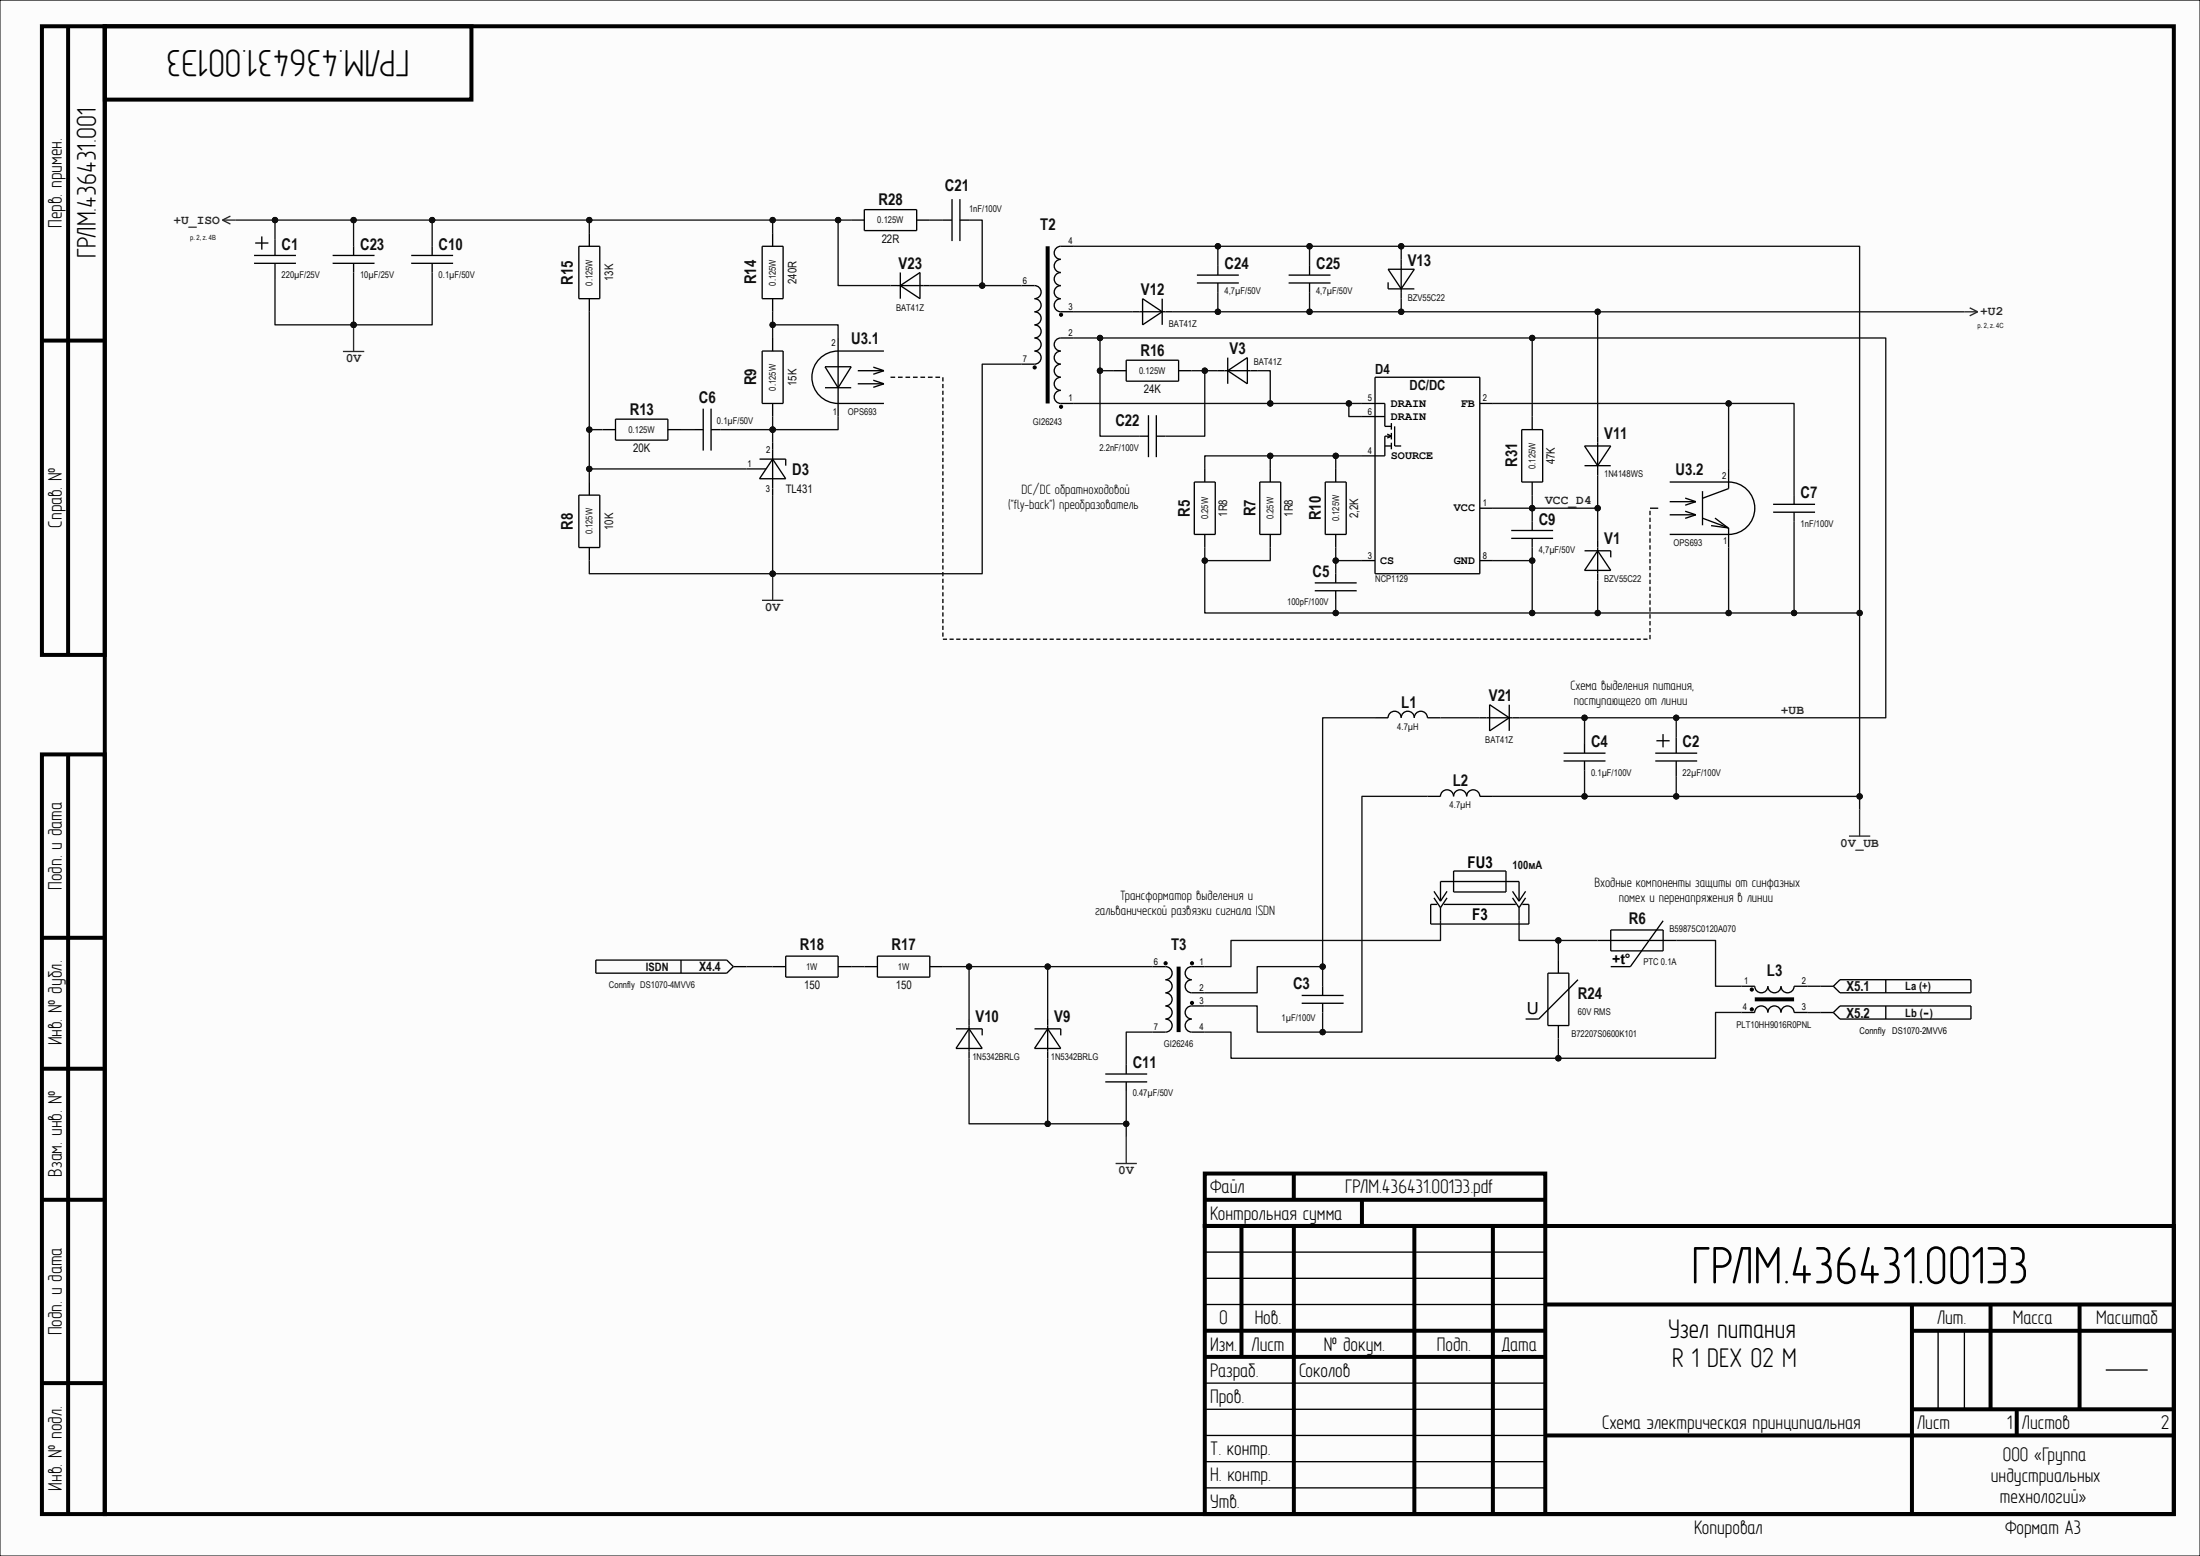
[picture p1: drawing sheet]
<svg xmlns="http://www.w3.org/2000/svg" width="420mm" height="297mm" viewBox="0 0 420 297" stroke-linecap="round" stroke-linejoin="round" font-family="sans-serif">
<path d="M0 0h420v297h-420z" fill-rule="evenodd" fill="#fcfcfc"/>
<path d="M0 0h420v297h-420z" fill="none" stroke="#000" stroke-width=".19"/>
<path d="M0 0h420v297h-420z" fill-rule="evenodd" fill="#fcfcfc"/>
<g fill="none" stroke="#000" stroke-width=".19">
<path d="M0 0h420v297h-420z"/>
<circle cx="197.5" cy="70.1" r=".3"/>
<circle cx="202.6" cy="60.1" r=".3"/>
<circle cx="202.6" cy="77.6" r=".3"/>
<circle cx="222.5" cy="183.9" r=".3"/>
<circle cx="227.6" cy="191.4" r=".3"/>
<circle cx="227.6" cy="183.9" r=".3"/>
<circle cx="334.4" cy="192.7" r=".3"/>
<circle cx="334.4" cy="188.9" r=".3"/>
</g>
<g fill="none" stroke="#000" stroke-width=".76" stroke-linecap="butt">
<path d="M8 5h12v120h-12zM13 5v120M20 5h70v14h-70zM20 5h395v284h-395zM200 47v30M8 65h12M8 144h12v145h-12zM13 144v145M8 179h12M225 184.5v12.5M335 190.8h7.5M8 204h12"/>
<path d="M8 229h12M230 234h185v55h-185zM230 224h65v10h-65zM230 229h65M237 234v25M247 224v5M247 234v55M260 229v5M270 234v55M285 234v55M295 234v55M230 254h65"/>
<path d="M230 259h65M295 249h120M365 249v40M365 254h50M380 249v20M397 249v20M8 264h12M295 274h120M365 269h50M385 269v5"/>
</g>
<g fill="none" stroke="#000" stroke-width=".25">
<path d="M181.7 38v8M183.3 38v8M78.5 48.8h8M78.5 50.3h8M82.5 47v1.8M82.5 50.3v1.7M110.5 47h4v10h-4zM112.5 44.5v2.5M112.5 57v2.5M145.5 47h4v10h-4zM147.5 44.5v2.5M147.5 57v2.5"/>
<path d="M162.5 42h2.5M165 40h10v4h-10zM170 54.5h7.5M171.9 52v5M171.9 54.5l3.7-2.5v5zM175 42h2.5M180 42h1.7M183.3 42h1.7M195 54.5h2.5a1.25 1.25 0 0 1 1.3 1.3 1.25 1.25 0 0 1-1.3 1.2 1.25 1.25 0 0 1 1.3 1.3 1.25 1.25 0 0 1-1.3 1.2 1.25 1.25 0 0 1 1.3 1.3 1.25 1.25 0 0 1-1.3 1.2 1.25 1.25 0 0 1 1.3 1.3 1.25 1.25 0 0 1-1.3 1.2 1.25 1.25 0 0 1 1.3 1.3 1.25 1.25 0 0 1-1.3 1.2 1.25 1.25 0 0 1 1.3 1.3 1.25 1.25 0 0 1-1.3 1.2h-2.5M205 47h-2.5a1.25 1.25 0 0 0-1.2 1.3 1.25 1.25 0 0 0 1.2 1.2 1.25 1.25 0 0 0-1.2 1.3 1.25 1.25 0 0 0 1.2 1.2 1.25 1.25 0 0 0-1.2 1.3 1.25 1.25 0 0 0 1.2 1.2 1.25 1.25 0 0 0-1.2 1.3 1.25 1.25 0 0 0 1.2 1.2 1.25 1.25 0 0 0-1.2 1.3 1.25 1.25 0 0 0 1.2 1.2h2.5M216.2 59.5h7.6M218.1 57l3.8 2.5-3.8 2.5z"/>
<path d="M221.9 57v5M228.5 52.5h8M228.5 54h8M232.5 50.8v1.7M232.5 54v1.8M246 52.5h8M246 54h8M250 50.8v1.7M250 54v1.8M265 53.9v1.2h5M265 51.4h5l-2.5 3.7zM267.5 49.5v7.5"/>
<path d="M134.2 78v8M135.7 78v8M145.5 67h4v10h-4zM147.5 64.5v2.5M147.5 77v2.5M205 64.5h-2.5a1.25 1.25 0 0 0-1.2 1.3 1.25 1.25 0 0 0 1.2 1.2 1.25 1.25 0 0 0-1.2 1.3 1.25 1.25 0 0 0 1.2 1.2 1.25 1.25 0 0 0-1.2 1.3 1.25 1.25 0 0 0 1.2 1.2 1.25 1.25 0 0 0-1.2 1.3 1.25 1.25 0 0 0 1.2 1.2 1.25 1.25 0 0 0-1.2 1.3 1.25 1.25 0 0 0 1.2 1.2h2.5M212.5 70.8h2.5M215 68.8h10v4h-10zM219.2 79.3v8M220.7 79.3v8M225 70.8h2.5M232.5 70.8h7.5"/>
<path d="M234.4 68.3v5M234.4 70.8l3.7-2.5v5zM260 77h4.4v4.4h1.2M260 79.5h4.4M262.5 72h20v37.5h-20zM282.5 77h2.5M292.5 79.5v2.5M110.5 94.5h4v10h-4zM112.5 92v2.5M115 82h2.5M117.5 80h10v4h-10zM127.5 82h2.5"/>
<path d="M132.5 82h1.7M135.7 82h1.8M142.5 89.5h3.8M145 87.6h5v1.3M147.5 87.6l2.5 3.8h-5zM147.5 84.5v10M217.5 83.3h1.7M220.7 83.3h1.8M228 92h4v10h-4zM230 89.5v2.5M240.5 92h4v10h-4zM242.5 89.5v2.5"/>
<path d="M253 92h4v10h-4zM255 89.5v2.5M264.4 85.1h1.2M264.8 82.9l.8 .4M265.6 80.8v1.2M265.6 82.6v1.3M265.6 84.5v1.3M265.6 83.3h-1.2v3.7h-4.4M265.6 83.3l-.8 .3M266.2 81.4v3.7h1.3M282.5 97h2.5M290.5 82h4v10h-4z"/>
<path d="M292.5 92v2.5M292.5 99.5v1.8M318.7 92h11.3a5 5 0 0 1 5 5 5 5 0 0 1-5 5h-11.3M318.7 98.3h5M318.7 95.8h5M321.7 97.6l2 .7M321.7 95.1l2 .7M323.7 98.3l-2 .6M323.7 95.8l-2 .6M325 98.9l5 1.9v3.7M325 93.8v6.5M327.4 98.9l2.5 1.9-3.2-.5"/>
<path d="M330 89.5v3.8l-5 1.8M338.5 96.3h8M338.5 97.8h8M342.5 94.5v1.8M342.5 97.8v1.7M112.5 104.5v2.5M230 102v2.5M242.5 102v2.5M251 111.3h8M251 112.8h8M255 102v2.5M255 109.5v1.8"/>
<path d="M255 112.8v1.7M260 107h2.5M282.5 107h2.5M288.5 101.3h8M288.5 102.8h8M292.5 102.8v1.7M302.5 105.1h5v1.3M305 105.1l2.5 3.8h-5zM305 103.3v7.5M262.5 137h2.5a1.25 1.25 0 0 1 1.2-1.2 1.25 1.25 0 0 1 1.3 1.2 1.25 1.25 0 0 1 1.2-1.2 1.25 1.25 0 0 1 1.3 1.2 1.25 1.25 0 0 1 1.2-1.2 1.25 1.25 0 0 1 1.3 1.2h2.5M282.5 137h7.5M284.4 134.5l3.7 2.5-3.7 2.5z"/>
<path d="M288.1 134.5v5M272.5 152h2.5a1.25 1.25 0 0 1 1.2-1.2 1.25 1.25 0 0 1 1.3 1.2 1.25 1.25 0 0 1 1.2-1.2 1.25 1.25 0 0 1 1.3 1.2 1.25 1.25 0 0 1 1.2-1.2 1.25 1.25 0 0 1 1.3 1.2h2.5M298.5 145.3h8M298.5 143.8h8M302.5 142v1.8M302.5 145.3v1.7M316 145.3h8M316 143.8h8M316.2 141.4h2.5M317.5 140.1v2.6M320 140.8v3M320 145.3v3"/>
<path d="M305 179.5h15M307.5 177.5h10v4h-10zM317.5 175.8l-6.3 8.7h-3.7M113.7 183.3h25l1.3 1.2-1.3 1.3h-25zM130 183.3v2.5M140 184.5h2.5M147.5 184.5h2.5M150 182.5h10v4h-10zM160 184.5h2.5M165 184.5h2.5M167.5 182.5h10v4h-10zM177.5 184.5h2.5"/>
<path d="M182.5 196.4h5v1.2M185 196.4l2.5 3.7h-5zM185 194.5v7.5M197.5 196.4h5v1.2M200 196.4l2.5 3.7h-5zM200 194.5v7.5M220 184.5h2.5a1.25 1.25 0 0 1 1.3 1.3 1.25 1.25 0 0 1-1.3 1.2 1.25 1.25 0 0 1 1.3 1.3 1.25 1.25 0 0 1-1.3 1.2 1.26 1.26 0 0 1 1.2 .9 1.26 1.26 0 0 1-.5 1.4l-.7 .2a1.25 1.25 0 0 1 1.3 1.3 1.25 1.25 0 0 1-1.3 1.2 1.25 1.25 0 0 1 1.3 1.3 1.25 1.25 0 0 1-1.3 1.2h-2.5M230 184.5h-2.5a1.25 1.25 0 0 0-1.2 1.3 1.25 1.25 0 0 0 1.2 1.2 1.25 1.25 0 0 0-1.2 1.3 1.25 1.25 0 0 0 1.2 1.2h2.5M230 192h-2.5a1.25 1.25 0 0 0-1.2 1.3 1.25 1.25 0 0 0 1.2 1.2 1.25 1.25 0 0 0-1.2 1.3 1.25 1.25 0 0 0 1.2 1.2h2.5M248.5 191.5h8M248.5 190h8M252.5 188.3v1.7"/>
<path d="M252.5 191.5v1.8M295.5 185.8h4v10h-4zM297.5 183.3v2.5M297.5 195.8v2.5M301.2 187l-7.4 7.5h-2.6M332.5 188.3h2.5a1.25 1.25 0 0 0 1.2 1.2 1.25 1.25 0 0 0 1.3-1.2 1.25 1.25 0 0 0 1.2 1.2 1.25 1.25 0 0 0 1.3-1.2 1.25 1.25 0 0 0 1.2 1.2 1.25 1.25 0 0 0 1.3-1.2h2.5M332.5 193.3h2.5a1.25 1.25 0 0 1 1.2-1.3 1.25 1.25 0 0 1 1.3 1.3 1.25 1.25 0 0 1 1.2-1.3 1.25 1.25 0 0 1 1.3 1.3 1.25 1.25 0 0 1 1.2-1.3 1.25 1.25 0 0 1 1.3 1.3h2.5M347.5 188.3h2.5M347.5 193.3h2.5M350 188.3l1.3-1.3h25v2.5h-25zM350 193.3l1.3-1.3h25v2.5h-25zM360 187v2.5"/>
<path d="M360 192v2.5M211 205h8M211 206.5h8M215 203.3v1.7M215 206.5v1.8M230 239h65M230 249h65M230 244h65M370 254v15M375 254v15M230 279h65M230 274h65"/>
<path d="M230 269h65M230 264h65M402 261.5h8M230 284h65"/>
</g>
<g fill="#000">
<circle cx="197.5" cy="70.1" r=".3"/>
<circle cx="202.6" cy="60.1" r=".3"/>
<circle cx="202.6" cy="77.6" r=".3"/>
<circle cx="222.5" cy="183.9" r=".3"/>
<circle cx="227.6" cy="191.4" r=".3"/>
<circle cx="227.6" cy="183.9" r=".3"/>
<circle cx="334.4" cy="192.7" r=".3"/>
<circle cx="334.4" cy="188.9" r=".3"/>
</g>
<path d="M375 59.5h2.5M376 58.8l1.5 .7M377.5 59.5l-1.5 .8M145.5 114.6h4M147.5 109.5v5.1M353 159.6h4M355 154.5v5.1M215 217v5.1M213 222.1h4" fill="none" stroke="#262626" stroke-width=".25"/>
<circle cx="147.5" cy="109.5" r=".51" fill="#0e0e0e"/>
<circle cx="147.5" cy="109.5" r=".51" fill="none" stroke="#0e0e0e" stroke-width=".19"/>
<g fill="none" stroke="#000" stroke-width=".25">
<path d="M48.5 48.8h8M48.5 50.3h8M48.7 46.4h2.5M50 45.1v2.5M52.5 45.8v3M52.5 50.3v3M63.5 48.8h8M63.5 50.3h8M67.5 47v1.8M67.5 50.3v1.7M157.5 70h5l-2.5 4zM157.5 74h5"/>
<path d="M160 64.5v15M163.8 73.3h4.9M163.8 70.8h4.9M166.7 72.6l2 .7M166.7 70.1l2 .7M168.7 67h-8.7a5 5 0 0 0-5 5 5 5 0 0 0 5 5h8.7M168.7 73.3l-2 .6M168.7 70.8l-2 .6"/>
</g>
<path d="M65.5 67.1h4M67.5 62v5.1" fill="none" stroke="#262626" stroke-width=".25"/>
<circle cx="67.5" cy="62" r=".51" fill="#0e0e0e"/>
<circle cx="67.5" cy="62" r=".51" fill="none" stroke="#0e0e0e" stroke-width=".19"/>
<path d="M42.5 42l1.5 .8M42.5 42h2.5M44 41.2l-1.5 .8" fill="none" stroke="#262626" stroke-width=".25"/>
<g fill="none" stroke="#000" stroke-width=".25">
<path d="M170 72h.9M171.4 72h.9M172.9 72h.8M174.3 72h.9M175.7 72h.9M177.1 72h.9M178.6 72h.9M180 72v.8M180 73.3v.8M180 74.6v.8M180 75.9v.8M180 77.1v.8"/>
<path d="M180 78.4v.8M180 79.7v.8M180 81v.8M180 82.3v.8M180 83.6v.7M180 84.8v.8M180 86.1v.8M180 87.4v.8M180 88.7v.8M180 90v.8M180 91.2v.8M180 92.5v.8"/>
<path d="M180 93.8v.8M180 95.1v.8M180 96.4v.8M180 97.7v.8M180 98.9v.8M302.5 88.9h5M302.5 85.1h5l-2.5 3.8zM305 83.3v7.5M315 97.5v.8M315 98.8v.8M315 97h1.6M180 100.2v.8"/>
<path d="M180 101.5v.8M180 102.8v.8M180 104.1v.8M180 105.3v.9M180 106.6v.8M180 107.9v.8M180 109.2v.8M180 110.5v.8M180 111.8v.8M180 113v.8M180 114.3v.8M180 115.6v.8"/>
<path d="M180 116.9v.8M180 118.2v.8M180 119.4v.8M315 100.1v.9M315 101.5v.8M315 102.8v.8M315 104.1v.8M315 105.4v.8M315 106.7v.8M315 108v.8M315 109.3v.9M315 110.7v.8"/>
<path d="M315 112v.8M315 113.3v.8M315 114.6v.8M315 115.9v.8M315 117.2v.9M315 118.6v.8M315 119.9v.8M180 120.7v.8M180 122h.8M181.3 122h.8M182.6 122h.7M183.8 122h.8"/>
<path d="M185.1 122h.8M186.4 122h.8M187.6 122h.8M188.9 122h.8M190.2 122h.8M191.5 122h.8M192.7 122h.8M194 122h.8M195.3 122h.8M196.6 122h.7M197.8 122h.8M199.1 122h.8"/>
<path d="M200.4 122h.8M201.7 122h.7M202.9 122h.8M204.2 122h.8M205.5 122h.8M206.7 122h.8M208 122h.8M209.3 122h.8M210.6 122h.8M211.8 122h.8M213.1 122h.8M214.4 122h.8"/>
<path d="M215.7 122h.8M216.9 122h.8M218.2 122h.8M219.5 122h.8M220.8 122h.8M222 122h.8M223.3 122h.8M224.6 122h.8M225.8 122h.8M227.1 122h.8M228.4 122h.8M229.7 122h.8"/>
<path d="M230.9 122h.8M232.2 122h.8M233.5 122h.8M234.8 122h.8M236 122h.8M237.3 122h.8M238.6 122h.8M239.9 122h.8M241.1 122h.8M242.4 122h.8M243.7 122h.8M245 122h.7"/>
<path d="M246.2 122h.8M247.5 122h.8M248.8 122h.8M250 122h.8M251.3 122h.8M252.6 122h.8M253.9 122h.8M255.1 122h.8M256.4 122h.8M257.7 122h.8M259 122h.8M260.2 122h.8"/>
<path d="M261.5 122h.8M262.8 122h.8M264.1 122h.7M265.3 122h.8M266.6 122h.8M267.9 122h.8M269.1 122h.8M270.4 122h.8M271.7 122h.8M273 122h.8M274.2 122h.8M275.5 122h.8"/>
<path d="M276.8 122h.8M278.1 122h.8M279.3 122h.8M280.6 122h.8M281.9 122h.8M283.2 122h.8M284.4 122h.8M285.7 122h.8M287 122h.8M288.2 122h.9M289.5 122h.8M290.8 122h.8"/>
<path d="M292.1 122h.8M293.3 122h.8M294.6 122h.8M295.9 122h.8M297.2 122h.8M298.4 122h.8M299.7 122h.8M301 122h.8M302.3 122h.8M303.5 122h.8M304.8 122h.8M306.1 122h.8"/>
<path d="M307.4 122h.8M308.6 122h.8M309.9 122h.8M311.2 122h.8M312.5 122h.7M313.7 122h.8M315 121.2v.8M273.7 170.1l1.3 1.9M273.7 171.4l1.3 1.9M274.4 172.6h-1.3v3.8h18.8v-3.8h-1.3M275 172v-3.7h15v3.7M275 173.3v2.5"/>
<path d="M275.6 172.6h13.8M276.2 171.4l-1.2 1.9M276.2 170.1l-1.2 1.9M277.5 166.3h10v4h-10zM288.7 170.1l1.3 1.9M288.7 171.4l1.3 1.9M290 173.3v2.5M291.2 171.4l-1.2 1.9M291.2 170.1l-1.2 1.9"/>
</g>
<path d="M275 137h7.5M320 137v3.8M320 179.5h7.5v8.8h5M162.5 184.5h2.5M220 197h-5v6.3M345 188.3h2.5M345 193.3h2.5" fill="none" stroke="#0e0e0e" stroke-width=".25"/>
<circle cx="320" cy="137" r=".51" fill="#0e0e0e"/>
<circle cx="320" cy="137" r=".51" fill="none" stroke="#0e0e0e" stroke-width=".19"/>
<path d="M302.5 147v5" fill="none" stroke="#0e0e0e" stroke-width=".25"/>
<circle cx="302.5" cy="152" r=".51" fill="#0e0e0e"/>
<circle cx="302.5" cy="152" r=".51" fill="none" stroke="#0e0e0e" stroke-width=".19"/>
<path d="M302.5 137v5" fill="none" stroke="#0e0e0e" stroke-width=".25"/>
<circle cx="302.5" cy="137" r=".51" fill="#0e0e0e"/>
<circle cx="302.5" cy="137" r=".51" fill="none" stroke="#0e0e0e" stroke-width=".19"/>
<path d="M180 184.5h40" fill="none" stroke="#0e0e0e" stroke-width=".25"/>
<circle cx="185" cy="184.5" r=".51" fill="#0e0e0e"/>
<circle cx="185" cy="184.5" r=".51" fill="none" stroke="#0e0e0e" stroke-width=".19"/>
<circle cx="200" cy="184.5" r=".51" fill="#0e0e0e"/>
<circle cx="200" cy="184.5" r=".51" fill="none" stroke="#0e0e0e" stroke-width=".19"/>
<path d="M200 184.5v10" fill="none" stroke="#0e0e0e" stroke-width=".25"/>
<circle cx="200" cy="184.5" r=".51" fill="#0e0e0e"/>
<circle cx="200" cy="184.5" r=".51" fill="none" stroke="#0e0e0e" stroke-width=".19"/>
<path d="M185 184.5v10" fill="none" stroke="#0e0e0e" stroke-width=".25"/>
<circle cx="185" cy="184.5" r=".51" fill="#0e0e0e"/>
<circle cx="185" cy="184.5" r=".51" fill="none" stroke="#0e0e0e" stroke-width=".19"/>
<path d="M185 202v12.5h15v-12.5" fill="none" stroke="#0e0e0e" stroke-width=".25"/>
<circle cx="200" cy="214.5" r=".51" fill="#0e0e0e"/>
<circle cx="200" cy="214.5" r=".51" fill="none" stroke="#0e0e0e" stroke-width=".19"/>
<path d="M200 214.5h15" fill="none" stroke="#0e0e0e" stroke-width=".25"/>
<circle cx="200" cy="214.5" r=".51" fill="#0e0e0e"/>
<circle cx="200" cy="214.5" r=".51" fill="none" stroke="#0e0e0e" stroke-width=".19"/>
<circle cx="215" cy="214.5" r=".51" fill="#0e0e0e"/>
<circle cx="215" cy="214.5" r=".51" fill="none" stroke="#0e0e0e" stroke-width=".19"/>
<path d="M215 208.3v8.7" fill="none" stroke="#0e0e0e" stroke-width=".25"/>
<circle cx="215" cy="214.5" r=".51" fill="#0e0e0e"/>
<circle cx="215" cy="214.5" r=".51" fill="none" stroke="#0e0e0e" stroke-width=".19"/>
<path d="M142.5 184.5h5M252.5 188.3v-3.8h-12.5v5h-10" fill="none" stroke="#0e0e0e" stroke-width=".25"/>
<circle cx="252.5" cy="184.5" r=".51" fill="#0e0e0e"/>
<circle cx="252.5" cy="184.5" r=".51" fill="none" stroke="#0e0e0e" stroke-width=".19"/>
<path d="M242.5 87v2.5" fill="none" stroke="#0e0e0e" stroke-width=".25"/>
<circle cx="242.5" cy="87" r=".51" fill="#0e0e0e"/>
<circle cx="242.5" cy="87" r=".51" fill="none" stroke="#0e0e0e" stroke-width=".19"/>
<path d="M230 104.5v2.5h12.5v-2.5" fill="none" stroke="#0e0e0e" stroke-width=".25"/>
<circle cx="230" cy="107" r=".51" fill="#0e0e0e"/>
<circle cx="230" cy="107" r=".51" fill="none" stroke="#0e0e0e" stroke-width=".19"/>
<path d="M255 87v2.5" fill="none" stroke="#0e0e0e" stroke-width=".25"/>
<circle cx="255" cy="87" r=".51" fill="#0e0e0e"/>
<circle cx="255" cy="87" r=".51" fill="none" stroke="#0e0e0e" stroke-width=".19"/>
<path d="M255 107v2.5" fill="none" stroke="#0e0e0e" stroke-width=".25"/>
<circle cx="255" cy="107" r=".51" fill="#0e0e0e"/>
<circle cx="255" cy="107" r=".51" fill="none" stroke="#0e0e0e" stroke-width=".19"/>
<path d="M255 114.5v2.5" fill="none" stroke="#0e0e0e" stroke-width=".25"/>
<circle cx="255" cy="117" r=".51" fill="#0e0e0e"/>
<circle cx="255" cy="117" r=".51" fill="none" stroke="#0e0e0e" stroke-width=".19"/>
<path d="M262.5 137h-10v47.5" fill="none" stroke="#0e0e0e" stroke-width=".25"/>
<circle cx="252.5" cy="184.5" r=".51" fill="#0e0e0e"/>
<circle cx="252.5" cy="184.5" r=".51" fill="none" stroke="#0e0e0e" stroke-width=".19"/>
<path d="M260 77h-2.5v2.5h2.5" fill="none" stroke="#0e0e0e" stroke-width=".25"/>
<circle cx="257.5" cy="77" r=".51" fill="#0e0e0e"/>
<circle cx="257.5" cy="77" r=".51" fill="none" stroke="#0e0e0e" stroke-width=".19"/>
<path d="M205 64.5h87.5" fill="none" stroke="#0e0e0e" stroke-width=".25"/>
<circle cx="210" cy="64.5" r=".51" fill="#0e0e0e"/>
<circle cx="210" cy="64.5" r=".51" fill="none" stroke="#0e0e0e" stroke-width=".19"/>
<circle cx="292.5" cy="64.5" r=".51" fill="#0e0e0e"/>
<circle cx="292.5" cy="64.5" r=".51" fill="none" stroke="#0e0e0e" stroke-width=".19"/>
<path d="M240 70.8h2.5v6.2" fill="none" stroke="#0e0e0e" stroke-width=".25"/>
<circle cx="242.5" cy="77" r=".51" fill="#0e0e0e"/>
<circle cx="242.5" cy="77" r=".51" fill="none" stroke="#0e0e0e" stroke-width=".19"/>
<path d="M260 87h-30v2.5" fill="none" stroke="#0e0e0e" stroke-width=".25"/>
<circle cx="255" cy="87" r=".51" fill="#0e0e0e"/>
<circle cx="255" cy="87" r=".51" fill="none" stroke="#0e0e0e" stroke-width=".19"/>
<circle cx="242.5" cy="87" r=".51" fill="#0e0e0e"/>
<circle cx="242.5" cy="87" r=".51" fill="none" stroke="#0e0e0e" stroke-width=".19"/>
<path d="M255 104.5v2.5h5" fill="none" stroke="#0e0e0e" stroke-width=".25"/>
<circle cx="255" cy="107" r=".51" fill="#0e0e0e"/>
<circle cx="255" cy="107" r=".51" fill="none" stroke="#0e0e0e" stroke-width=".19"/>
<path d="M210 64.5v18.8h7.5" fill="none" stroke="#0e0e0e" stroke-width=".25"/>
<circle cx="210" cy="70.8" r=".51" fill="#0e0e0e"/>
<circle cx="210" cy="70.8" r=".51" fill="none" stroke="#0e0e0e" stroke-width=".19"/>
<circle cx="210" cy="64.5" r=".51" fill="#0e0e0e"/>
<circle cx="210" cy="64.5" r=".51" fill="none" stroke="#0e0e0e" stroke-width=".19"/>
<path d="M210 70.8h2.5" fill="none" stroke="#0e0e0e" stroke-width=".25"/>
<circle cx="210" cy="70.8" r=".51" fill="#0e0e0e"/>
<circle cx="210" cy="70.8" r=".51" fill="none" stroke="#0e0e0e" stroke-width=".19"/>
<path d="M230 70.8v12.5h-7.5" fill="none" stroke="#0e0e0e" stroke-width=".25"/>
<circle cx="230" cy="70.8" r=".51" fill="#0e0e0e"/>
<circle cx="230" cy="70.8" r=".51" fill="none" stroke="#0e0e0e" stroke-width=".19"/>
<path d="M227.5 70.8h5" fill="none" stroke="#0e0e0e" stroke-width=".25"/>
<circle cx="230" cy="70.8" r=".51" fill="#0e0e0e"/>
<circle cx="230" cy="70.8" r=".51" fill="none" stroke="#0e0e0e" stroke-width=".19"/>
<path d="M205 77h52.5" fill="none" stroke="#0e0e0e" stroke-width=".25"/>
<circle cx="257.5" cy="77" r=".51" fill="#0e0e0e"/>
<circle cx="257.5" cy="77" r=".51" fill="none" stroke="#0e0e0e" stroke-width=".19"/>
<circle cx="242.5" cy="77" r=".51" fill="#0e0e0e"/>
<circle cx="242.5" cy="77" r=".51" fill="none" stroke="#0e0e0e" stroke-width=".19"/>
<path d="M205 59.5h11.2M223.8 59.5h81.2v23.8" fill="none" stroke="#0e0e0e" stroke-width=".25"/>
<circle cx="232.5" cy="59.5" r=".51" fill="#0e0e0e"/>
<circle cx="232.5" cy="59.5" r=".51" fill="none" stroke="#0e0e0e" stroke-width=".19"/>
<circle cx="250" cy="59.5" r=".51" fill="#0e0e0e"/>
<circle cx="250" cy="59.5" r=".51" fill="none" stroke="#0e0e0e" stroke-width=".19"/>
<circle cx="267.5" cy="59.5" r=".51" fill="#0e0e0e"/>
<circle cx="267.5" cy="59.5" r=".51" fill="none" stroke="#0e0e0e" stroke-width=".19"/>
<circle cx="305" cy="59.5" r=".51" fill="#0e0e0e"/>
<circle cx="305" cy="59.5" r=".51" fill="none" stroke="#0e0e0e" stroke-width=".19"/>
<path d="M320 148.3v3.7h-35" fill="none" stroke="#0e0e0e" stroke-width=".25"/>
<circle cx="302.5" cy="152" r=".51" fill="#0e0e0e"/>
<circle cx="302.5" cy="152" r=".51" fill="none" stroke="#0e0e0e" stroke-width=".19"/>
<circle cx="320" cy="152" r=".51" fill="#0e0e0e"/>
<circle cx="320" cy="152" r=".51" fill="none" stroke="#0e0e0e" stroke-width=".19"/>
<path d="M305 110.8v6.2" fill="none" stroke="#0e0e0e" stroke-width=".25"/>
<circle cx="305" cy="117" r=".51" fill="#0e0e0e"/>
<circle cx="305" cy="117" r=".51" fill="none" stroke="#0e0e0e" stroke-width=".19"/>
<path d="M305 97v6.3" fill="none" stroke="#0e0e0e" stroke-width=".25"/>
<circle cx="305" cy="97" r=".51" fill="#0e0e0e"/>
<circle cx="305" cy="97" r=".51" fill="none" stroke="#0e0e0e" stroke-width=".19"/>
<path d="M292.5 94.5v2.5" fill="none" stroke="#0e0e0e" stroke-width=".25"/>
<circle cx="292.5" cy="97" r=".51" fill="#0e0e0e"/>
<circle cx="292.5" cy="97" r=".51" fill="none" stroke="#0e0e0e" stroke-width=".19"/>
<path d="M292.5 97v2.5" fill="none" stroke="#0e0e0e" stroke-width=".25"/>
<circle cx="292.5" cy="97" r=".51" fill="#0e0e0e"/>
<circle cx="292.5" cy="97" r=".51" fill="none" stroke="#0e0e0e" stroke-width=".19"/>
<path d="M292.5 104.5v2.5h-7.5" fill="none" stroke="#0e0e0e" stroke-width=".25"/>
<circle cx="292.5" cy="107" r=".51" fill="#0e0e0e"/>
<circle cx="292.5" cy="107" r=".51" fill="none" stroke="#0e0e0e" stroke-width=".19"/>
<path d="M292.5 107v10" fill="none" stroke="#0e0e0e" stroke-width=".25"/>
<circle cx="292.5" cy="107" r=".51" fill="#0e0e0e"/>
<circle cx="292.5" cy="107" r=".51" fill="none" stroke="#0e0e0e" stroke-width=".19"/>
<circle cx="292.5" cy="117" r=".51" fill="#0e0e0e"/>
<circle cx="292.5" cy="117" r=".51" fill="none" stroke="#0e0e0e" stroke-width=".19"/>
<path d="M232.5 55.8v3.7" fill="none" stroke="#0e0e0e" stroke-width=".25"/>
<circle cx="232.5" cy="59.5" r=".51" fill="#0e0e0e"/>
<circle cx="232.5" cy="59.5" r=".51" fill="none" stroke="#0e0e0e" stroke-width=".19"/>
<path d="M232.5 47v3.8" fill="none" stroke="#0e0e0e" stroke-width=".25"/>
<circle cx="232.5" cy="47" r=".51" fill="#0e0e0e"/>
<circle cx="232.5" cy="47" r=".51" fill="none" stroke="#0e0e0e" stroke-width=".19"/>
<path d="M250 47v3.8" fill="none" stroke="#0e0e0e" stroke-width=".25"/>
<circle cx="250" cy="47" r=".51" fill="#0e0e0e"/>
<circle cx="250" cy="47" r=".51" fill="none" stroke="#0e0e0e" stroke-width=".19"/>
<path d="M250 55.8v3.7" fill="none" stroke="#0e0e0e" stroke-width=".25"/>
<circle cx="250" cy="59.5" r=".51" fill="#0e0e0e"/>
<circle cx="250" cy="59.5" r=".51" fill="none" stroke="#0e0e0e" stroke-width=".19"/>
<path d="M267.5 57v2.5" fill="none" stroke="#0e0e0e" stroke-width=".25"/>
<circle cx="267.5" cy="59.5" r=".51" fill="#0e0e0e"/>
<circle cx="267.5" cy="59.5" r=".51" fill="none" stroke="#0e0e0e" stroke-width=".19"/>
<path d="M292.5 79.5v-15h67.5v72.5h-70" fill="none" stroke="#0e0e0e" stroke-width=".25"/>
<circle cx="302.5" cy="137" r=".51" fill="#0e0e0e"/>
<circle cx="302.5" cy="137" r=".51" fill="none" stroke="#0e0e0e" stroke-width=".19"/>
<circle cx="320" cy="137" r=".51" fill="#0e0e0e"/>
<circle cx="320" cy="137" r=".51" fill="none" stroke="#0e0e0e" stroke-width=".19"/>
<circle cx="292.5" cy="64.5" r=".51" fill="#0e0e0e"/>
<circle cx="292.5" cy="64.5" r=".51" fill="none" stroke="#0e0e0e" stroke-width=".19"/>
<path d="M205 47h62.5v2.5" fill="none" stroke="#0e0e0e" stroke-width=".25"/>
<circle cx="232.5" cy="47" r=".51" fill="#0e0e0e"/>
<circle cx="232.5" cy="47" r=".51" fill="none" stroke="#0e0e0e" stroke-width=".19"/>
<circle cx="250" cy="47" r=".51" fill="#0e0e0e"/>
<circle cx="250" cy="47" r=".51" fill="none" stroke="#0e0e0e" stroke-width=".19"/>
<circle cx="267.5" cy="47" r=".51" fill="#0e0e0e"/>
<circle cx="267.5" cy="47" r=".51" fill="none" stroke="#0e0e0e" stroke-width=".19"/>
<path d="M305 59.5h70" fill="none" stroke="#0e0e0e" stroke-width=".25"/>
<circle cx="305" cy="59.5" r=".51" fill="#0e0e0e"/>
<circle cx="305" cy="59.5" r=".51" fill="none" stroke="#0e0e0e" stroke-width=".19"/>
<path d="M267.5 47h87.5v107.5" fill="none" stroke="#0e0e0e" stroke-width=".25"/>
<circle cx="267.5" cy="47" r=".51" fill="#0e0e0e"/>
<circle cx="267.5" cy="47" r=".51" fill="none" stroke="#0e0e0e" stroke-width=".19"/>
<circle cx="355" cy="117" r=".51" fill="#0e0e0e"/>
<circle cx="355" cy="117" r=".51" fill="none" stroke="#0e0e0e" stroke-width=".19"/>
<circle cx="355" cy="152" r=".51" fill="#0e0e0e"/>
<circle cx="355" cy="152" r=".51" fill="none" stroke="#0e0e0e" stroke-width=".19"/>
<path d="M320 152h35" fill="none" stroke="#0e0e0e" stroke-width=".25"/>
<circle cx="320" cy="152" r=".51" fill="#0e0e0e"/>
<circle cx="320" cy="152" r=".51" fill="none" stroke="#0e0e0e" stroke-width=".19"/>
<circle cx="355" cy="152" r=".51" fill="#0e0e0e"/>
<circle cx="355" cy="152" r=".51" fill="none" stroke="#0e0e0e" stroke-width=".19"/>
<path d="M177.5 54.5h17.5" fill="none" stroke="#0e0e0e" stroke-width=".25"/>
<circle cx="187.5" cy="54.5" r=".51" fill="#0e0e0e"/>
<circle cx="187.5" cy="54.5" r=".51" fill="none" stroke="#0e0e0e" stroke-width=".19"/>
<path d="M185 42h2.5v12.5" fill="none" stroke="#0e0e0e" stroke-width=".25"/>
<circle cx="187.5" cy="54.5" r=".51" fill="#0e0e0e"/>
<circle cx="187.5" cy="54.5" r=".51" fill="none" stroke="#0e0e0e" stroke-width=".19"/>
<path d="M177.5 42h2.5M147.5 94.5v15h-35v-2.5" fill="none" stroke="#0e0e0e" stroke-width=".25"/>
<circle cx="147.5" cy="109.5" r=".51" fill="#0e0e0e"/>
<circle cx="147.5" cy="109.5" r=".51" fill="none" stroke="#0e0e0e" stroke-width=".19"/>
<path d="M147.5 59.5v5" fill="none" stroke="#0e0e0e" stroke-width=".25"/>
<circle cx="147.5" cy="62" r=".51" fill="#0e0e0e"/>
<circle cx="147.5" cy="62" r=".51" fill="none" stroke="#0e0e0e" stroke-width=".19"/>
<path d="M112.5 44.5v-2.5h35v2.5" fill="none" stroke="#0e0e0e" stroke-width=".25"/>
<circle cx="147.5" cy="42" r=".51" fill="#0e0e0e"/>
<circle cx="147.5" cy="42" r=".51" fill="none" stroke="#0e0e0e" stroke-width=".19"/>
<circle cx="112.5" cy="42" r=".51" fill="#0e0e0e"/>
<circle cx="112.5" cy="42" r=".51" fill="none" stroke="#0e0e0e" stroke-width=".19"/>
<path d="M147.5 62h12.5v2.5" fill="none" stroke="#0e0e0e" stroke-width=".25"/>
<circle cx="147.5" cy="62" r=".51" fill="#0e0e0e"/>
<circle cx="147.5" cy="62" r=".51" fill="none" stroke="#0e0e0e" stroke-width=".19"/>
<path d="M160 79.5v2.5h-12.5" fill="none" stroke="#0e0e0e" stroke-width=".25"/>
<circle cx="147.5" cy="82" r=".51" fill="#0e0e0e"/>
<circle cx="147.5" cy="82" r=".51" fill="none" stroke="#0e0e0e" stroke-width=".19"/>
<path d="M137.5 82h10" fill="none" stroke="#0e0e0e" stroke-width=".25"/>
<circle cx="147.5" cy="82" r=".51" fill="#0e0e0e"/>
<circle cx="147.5" cy="82" r=".51" fill="none" stroke="#0e0e0e" stroke-width=".19"/>
<path d="M112.5 82h2.5M130 82h2.5" fill="none" stroke="#0e0e0e" stroke-width=".25"/>
<circle cx="112.5" cy="82" r=".51" fill="#0e0e0e"/>
<circle cx="112.5" cy="82" r=".51" fill="none" stroke="#0e0e0e" stroke-width=".19"/>
<path d="M142.5 89.5h-30v2.5" fill="none" stroke="#0e0e0e" stroke-width=".25"/>
<circle cx="112.5" cy="89.5" r=".51" fill="#0e0e0e"/>
<circle cx="112.5" cy="89.5" r=".51" fill="none" stroke="#0e0e0e" stroke-width=".19"/>
<path d="M112.5 59.5v30" fill="none" stroke="#0e0e0e" stroke-width=".25"/>
<circle cx="112.5" cy="89.5" r=".51" fill="#0e0e0e"/>
<circle cx="112.5" cy="89.5" r=".51" fill="none" stroke="#0e0e0e" stroke-width=".19"/>
<circle cx="112.5" cy="82" r=".51" fill="#0e0e0e"/>
<circle cx="112.5" cy="82" r=".51" fill="none" stroke="#0e0e0e" stroke-width=".19"/>
<path d="M162.5 42h-2.5v12.5h10" fill="none" stroke="#0e0e0e" stroke-width=".25"/>
<circle cx="160" cy="42" r=".51" fill="#0e0e0e"/>
<circle cx="160" cy="42" r=".51" fill="none" stroke="#0e0e0e" stroke-width=".19"/>
<path d="M147.5 42h12.5" fill="none" stroke="#0e0e0e" stroke-width=".25"/>
<circle cx="160" cy="42" r=".51" fill="#0e0e0e"/>
<circle cx="160" cy="42" r=".51" fill="none" stroke="#0e0e0e" stroke-width=".19"/>
<circle cx="147.5" cy="42" r=".51" fill="#0e0e0e"/>
<circle cx="147.5" cy="42" r=".51" fill="none" stroke="#0e0e0e" stroke-width=".19"/>
<path d="M195 69.5h-7.5v40h-40" fill="none" stroke="#0e0e0e" stroke-width=".25"/>
<circle cx="147.5" cy="109.5" r=".51" fill="#0e0e0e"/>
<circle cx="147.5" cy="109.5" r=".51" fill="none" stroke="#0e0e0e" stroke-width=".19"/>
<path d="M112.5 42h-60v3.8" fill="none" stroke="#0e0e0e" stroke-width=".25"/>
<circle cx="112.5" cy="42" r=".51" fill="#0e0e0e"/>
<circle cx="112.5" cy="42" r=".51" fill="none" stroke="#0e0e0e" stroke-width=".19"/>
<circle cx="82.5" cy="42" r=".51" fill="#0e0e0e"/>
<circle cx="82.5" cy="42" r=".51" fill="none" stroke="#0e0e0e" stroke-width=".19"/>
<circle cx="67.5" cy="42" r=".51" fill="#0e0e0e"/>
<circle cx="67.5" cy="42" r=".51" fill="none" stroke="#0e0e0e" stroke-width=".19"/>
<circle cx="52.5" cy="42" r=".51" fill="#0e0e0e"/>
<circle cx="52.5" cy="42" r=".51" fill="none" stroke="#0e0e0e" stroke-width=".19"/>
<path d="M82.5 52v10h-30v-8.7" fill="none" stroke="#0e0e0e" stroke-width=".25"/>
<circle cx="67.5" cy="62" r=".51" fill="#0e0e0e"/>
<circle cx="67.5" cy="62" r=".51" fill="none" stroke="#0e0e0e" stroke-width=".19"/>
<path d="M82.5 42v5" fill="none" stroke="#0e0e0e" stroke-width=".25"/>
<circle cx="82.5" cy="42" r=".51" fill="#0e0e0e"/>
<circle cx="82.5" cy="42" r=".51" fill="none" stroke="#0e0e0e" stroke-width=".19"/>
<path d="M67.5 42v5" fill="none" stroke="#0e0e0e" stroke-width=".25"/>
<circle cx="67.5" cy="42" r=".51" fill="#0e0e0e"/>
<circle cx="67.5" cy="42" r=".51" fill="none" stroke="#0e0e0e" stroke-width=".19"/>
<path d="M67.5 52v10" fill="none" stroke="#0e0e0e" stroke-width=".25"/>
<circle cx="67.5" cy="62" r=".51" fill="#0e0e0e"/>
<circle cx="67.5" cy="62" r=".51" fill="none" stroke="#0e0e0e" stroke-width=".19"/>
<path d="M45 42h7.5" fill="none" stroke="#0e0e0e" stroke-width=".25"/>
<circle cx="52.5" cy="42" r=".51" fill="#0e0e0e"/>
<circle cx="52.5" cy="42" r=".51" fill="none" stroke="#0e0e0e" stroke-width=".19"/>
<path d="M342.5 99.5v17.5" fill="none" stroke="#0e0e0e" stroke-width=".25"/>
<circle cx="342.5" cy="117" r=".51" fill="#0e0e0e"/>
<circle cx="342.5" cy="117" r=".51" fill="none" stroke="#0e0e0e" stroke-width=".19"/>
<path d="M230 107v10h125" fill="none" stroke="#0e0e0e" stroke-width=".25"/>
<circle cx="230" cy="107" r=".51" fill="#0e0e0e"/>
<circle cx="230" cy="107" r=".51" fill="none" stroke="#0e0e0e" stroke-width=".19"/>
<circle cx="255" cy="117" r=".51" fill="#0e0e0e"/>
<circle cx="255" cy="117" r=".51" fill="none" stroke="#0e0e0e" stroke-width=".19"/>
<circle cx="292.5" cy="117" r=".51" fill="#0e0e0e"/>
<circle cx="292.5" cy="117" r=".51" fill="none" stroke="#0e0e0e" stroke-width=".19"/>
<circle cx="305" cy="117" r=".51" fill="#0e0e0e"/>
<circle cx="305" cy="117" r=".51" fill="none" stroke="#0e0e0e" stroke-width=".19"/>
<circle cx="330" cy="117" r=".51" fill="#0e0e0e"/>
<circle cx="330" cy="117" r=".51" fill="none" stroke="#0e0e0e" stroke-width=".19"/>
<circle cx="342.5" cy="117" r=".51" fill="#0e0e0e"/>
<circle cx="342.5" cy="117" r=".51" fill="none" stroke="#0e0e0e" stroke-width=".19"/>
<circle cx="355" cy="117" r=".51" fill="#0e0e0e"/>
<circle cx="355" cy="117" r=".51" fill="none" stroke="#0e0e0e" stroke-width=".19"/>
<path d="M285 77h57.5v17.5" fill="none" stroke="#0e0e0e" stroke-width=".25"/>
<circle cx="330" cy="77" r=".51" fill="#0e0e0e"/>
<circle cx="330" cy="77" r=".51" fill="none" stroke="#0e0e0e" stroke-width=".19"/>
<path d="M330 104.5v12.5" fill="none" stroke="#0e0e0e" stroke-width=".25"/>
<circle cx="330" cy="117" r=".51" fill="#0e0e0e"/>
<circle cx="330" cy="117" r=".51" fill="none" stroke="#0e0e0e" stroke-width=".19"/>
<path d="M330 77v12.5" fill="none" stroke="#0e0e0e" stroke-width=".25"/>
<circle cx="330" cy="77" r=".51" fill="#0e0e0e"/>
<circle cx="330" cy="77" r=".51" fill="none" stroke="#0e0e0e" stroke-width=".19"/>
<path d="M305 90.8v6.2h-20" fill="none" stroke="#0e0e0e" stroke-width=".25"/>
<circle cx="292.5" cy="97" r=".51" fill="#0e0e0e"/>
<circle cx="292.5" cy="97" r=".51" fill="none" stroke="#0e0e0e" stroke-width=".19"/>
<circle cx="305" cy="97" r=".51" fill="#0e0e0e"/>
<circle cx="305" cy="97" r=".51" fill="none" stroke="#0e0e0e" stroke-width=".19"/>
<path d="M147.5 79.5v5" fill="none" stroke="#0e0e0e" stroke-width=".25"/>
<circle cx="147.5" cy="82" r=".51" fill="#0e0e0e"/>
<circle cx="147.5" cy="82" r=".51" fill="none" stroke="#0e0e0e" stroke-width=".19"/>
<path d="M272.5 152h-12.5v45h-20v-5h-10" fill="none" stroke="#0e0e0e" stroke-width=".25"/>
<circle cx="252.5" cy="197" r=".51" fill="#0e0e0e"/>
<circle cx="252.5" cy="197" r=".51" fill="none" stroke="#0e0e0e" stroke-width=".19"/>
<path d="M252.5 193.3v3.7" fill="none" stroke="#0e0e0e" stroke-width=".25"/>
<circle cx="252.5" cy="197" r=".51" fill="#0e0e0e"/>
<circle cx="252.5" cy="197" r=".51" fill="none" stroke="#0e0e0e" stroke-width=".19"/>
<path d="M297.5 198.3v3.7" fill="none" stroke="#0e0e0e" stroke-width=".25"/>
<circle cx="297.5" cy="202" r=".51" fill="#0e0e0e"/>
<circle cx="297.5" cy="202" r=".51" fill="none" stroke="#0e0e0e" stroke-width=".19"/>
<path d="M297.5 179.5v3.8" fill="none" stroke="#0e0e0e" stroke-width=".25"/>
<circle cx="297.5" cy="179.5" r=".51" fill="#0e0e0e"/>
<circle cx="297.5" cy="179.5" r=".51" fill="none" stroke="#0e0e0e" stroke-width=".19"/>
<path d="M332.5 193.3h-5v8.7h-92.5v-5h-5" fill="none" stroke="#0e0e0e" stroke-width=".25"/>
<circle cx="297.5" cy="202" r=".51" fill="#0e0e0e"/>
<circle cx="297.5" cy="202" r=".51" fill="none" stroke="#0e0e0e" stroke-width=".19"/>
<path d="M275 175.8v3.7h-40v5h-5M290 175.8v3.7h15" fill="none" stroke="#0e0e0e" stroke-width=".25"/>
<circle cx="297.5" cy="179.5" r=".51" fill="#0e0e0e"/>
<circle cx="297.5" cy="179.5" r=".51" fill="none" stroke="#0e0e0e" stroke-width=".19"/>
<text font-size="10.9" x="322.9" y="245">ГРЛМ.436431.001Э3</text>
<text font-size="7.9" x="78.1" y="9.5" transform="rotate(-180 78.1 9.5)">ГРЛМ.436431.001Э3</text>
<g font-size="5.6">
<text x="18.3" y="49.3" transform="rotate(-90 18.3 49.3)">ГРЛМ.436431.001</text>
<text x="318.4" y="255.5">Узел питания</text>
<text x="319.2" y="261">R 1 DEX 02 M</text>
</g>
<g font-size="4.1">
<text x="11.8" y="43.5" transform="rotate(-90 11.8 43.5)">Перв. примен.</text>
<text x="11.8" y="100.7" transform="rotate(-90 11.8 100.7)">Справ. №</text>
<text x="11.8" y="169.9" transform="rotate(-90 11.8 169.9)">Подп. и дата</text>
<text x="11.8" y="199.5" transform="rotate(-90 11.8 199.5)">Инв. № дубл.</text>
<text x="11.8" y="224.6" transform="rotate(-90 11.8 224.6)">Взам. инв. №</text>
<text x="231" y="227.8">Файл</text>
<text x="256.8" y="227.8">ГРЛМ.436431.001Э3.pdf</text>
<text x="231" y="232.8">Контрольная сумма</text>
<text x="11.8" y="254.9" transform="rotate(-90 11.8 254.9)">Подп. и дата</text>
<text x="231" y="257.8">Изм. Лист</text>
<text x="232.7" y="252.8">0</text>
<text x="239.5" y="252.8">Нов.</text>
<text x="252.7" y="257.8">№ докум.</text>
<text x="274.3" y="257.8">Подп.</text>
<text x="286.7" y="257.8">Дата</text>
<text x="369.8" y="252.8">Лит.</text>
<text x="384.2" y="252.8">Масса</text>
<text x="400.2" y="252.8">Масштаб</text>
<text x="231" y="262.8">Разраб.</text>
<text x="248" y="262.8">Соколов</text>
<text x="231" y="267.8">Пров.</text>
<text x="305.9" y="272.8">Схема электрическая принципиальная</text>
<text x="366" y="272.8">Лист</text>
<text x="383.2" y="272.8">1</text>
<text x="386" y="272.8">Листов</text>
<text x="412.5" y="272.8">2</text>
<text x="231" y="277.8">Т. контр.</text>
<text x="382.4" y="278.8">ООО «Группа</text>
<text x="11.8" y="284.6" transform="rotate(-90 11.8 284.6)">Инв. № подл.</text>
<text x="231" y="282.8">Н. контр.</text>
<text x="231" y="287.8">Утв.</text>
<text x="380.1" y="282.9">индустриальных</text>
<text x="381.8" y="287">технологий»</text>
<text x="323.4" y="292.8">Копировал</text>
<text x="382.8" y="292.8">Формат А3</text>
</g>
<text font-size="3.2" x="291.5" y="193.6">U</text>
<g font-size="3.1" fill="#0e0e0e">
<text x="167.7" y="39.2">R28</text>
<text x="180.4" y="36.4">C21</text>
<text x="53.8" y="47.6">C1</text>
<text x="68.7" y="47.6">C23</text>
<text x="83.7" y="47.6">C10</text>
<text x="198.6" y="43.9">T2</text>
<text x="171.5" y="51.4">V23</text>
<text x="233.8" y="51.4">C24</text>
<text x="251.2" y="51.4">C25</text>
<text x="268.7" y="50.7">V13</text>
<text x="109.3" y="54.3" transform="rotate(-90 109.3 54.3)">R15</text>
<text x="144.4" y="54.3" transform="rotate(-90 144.4 54.3)">R14</text>
<text x="217.8" y="56.3">V12</text>
<text x="162.5" y="65.7">U3.1</text>
<text x="217.7" y="67.9">R16</text>
<text x="234.7" y="67.6">V3</text>
<text x="133.4" y="77">C6</text>
<text x="144.4" y="73.6" transform="rotate(-90 144.4 73.6)">R9</text>
<text x="120.2" y="79.2">R13</text>
<text x="212.9" y="81.4">C22</text>
<text x="306.2" y="83.9">V11</text>
<text x="289.6" y="89.1" transform="rotate(-90 289.6 89.1)">R31</text>
<text x="151.3" y="90.6">D3</text>
<text x="319.9" y="90.7">U3.2</text>
<text x="343.7" y="95.1">C7</text>
<text x="109.3" y="101.1" transform="rotate(-90 109.3 101.1)">R8</text>
<text x="227.2" y="98.6" transform="rotate(-90 227.2 98.6)">R5</text>
<text x="239.7" y="98.6" transform="rotate(-90 239.7 98.6)">R7</text>
<text x="252.2" y="99.3" transform="rotate(-90 252.2 99.3)">R10</text>
<text x="293.8" y="100.1">C9</text>
<text x="306.2" y="103.8">V1</text>
<text x="250.6" y="110.1">C5</text>
<text x="267.5" y="135.1">L1</text>
<text x="284.2" y="133.9">V21</text>
<text x="303.7" y="142.6">C4</text>
<text x="321.2" y="142.6">C2</text>
<text x="277.3" y="150.1">L2</text>
<text x="310.9" y="176.4">R6</text>
<text x="152.7" y="181.4">R18</text>
<text x="170.2" y="181.4">R17</text>
<text x="223.6" y="181.4">T3</text>
<text x="246.8" y="188.8">C3</text>
<text x="301.2" y="190.6">R24</text>
<text x="337.3" y="186.4">L3</text>
<text x="186.2" y="195.1">V10</text>
<text x="201.3" y="195.1">V9</text>
<text x="216.2" y="203.8">C11</text>
</g>
<g font-size="3.1">
<text x="280.2" y="165.7">FU3</text>
<text x="281.1" y="175.6">F3</text>
</g>
<g font-size="2.8">
<text x="195" y="94.3">DC/DC обратноходовой</text>
<text x="192.5" y="97.1">(&quot;fly-back&quot;) преобразователь</text>
<text x="299.8" y="131.8">Схема выделения питания,</text>
<text x="300.4" y="134.6">поступающего от линии</text>
<text x="213.9" y="171.8">Трансформатор выделения и</text>
<text x="304.4" y="169.3">Входные компоненты защиты от синфазных</text>
<text x="309" y="172.1">помех и перенапряжения в линии</text>
<text x="209" y="174.6">гальванической развязки сигнала ISDN</text>
</g>
<g font-size="2.7" fill="#0e0e0e">
<text x="262.5" y="71.5">D4</text>
<text x="269.1" y="74.5">DC/DC</text>
<text x="352.5" y="189.2">X5.1</text>
<text x="352.5" y="194.2">X5.2</text>
</g>
<text font-size="2.7" x="307.8" y="183.9">+t°</text>
<g font-size="2.5" fill="#262626">
<text x="33.1" y="42.7">+U_ISO</text>
<text x="378" y="60.2">+U2</text>
<text x="66" y="69.1">0V</text>
<text x="295" y="96.3">VCC_D4</text>
<text x="146" y="116.6">0V</text>
<text x="340" y="136.3">+UB</text>
<text x="351.3" y="161.6">0V_UB</text>
<text x="213.5" y="224.2">0V</text>
</g>
<text font-size="2.5" fill="#0e0e0e" x="133.5" y="185.4">X4.4</text>
<g font-size="2.2" fill="#0e0e0e">
<text x="168.3" y="46.3">22R</text>
<text x="117.1" y="53.6" transform="rotate(-90 117.1 53.6)">13K</text>
<text x="152.1" y="54.2" transform="rotate(-90 152.1 54.2)">240R</text>
<text x="152.1" y="73.7" transform="rotate(-90 152.1 73.7)">15K</text>
<text x="218.4" y="75.1">24K</text>
<text x="120.9" y="86.3">20K</text>
<text x="296.8" y="88.6" transform="rotate(-90 296.8 88.6)">47K</text>
<text x="150" y="94.1">TL431</text>
<text x="117.1" y="101.1" transform="rotate(-90 117.1 101.1)">10K</text>
<text x="234.3" y="98.6" transform="rotate(-90 234.3 98.6)">1R8</text>
<text x="246.8" y="98.6" transform="rotate(-90 246.8 98.6)">1R8</text>
<text x="259.3" y="98.9" transform="rotate(-90 259.3 98.9)">2,2K</text>
<text x="288.8" y="165.9">100мА</text>
<text x="123.3" y="185.3">ISDN</text>
<text x="153.5" y="188.8">150</text>
<text x="171" y="188.8">150</text>
<text x="363.7" y="189.1">La (+)</text>
<text x="363.7" y="194.1">Lb (‒)</text>
</g>
<g font-size="2.2">
<text x="265.5" y="77.6">DRAIN</text>
<text x="278.8" y="77.6">FB</text>
<text x="265.5" y="80.1">DRAIN</text>
<text x="265.5" y="87.6">SOURCE</text>
<text x="277.5" y="97.6">VCC</text>
<text x="263.5" y="107.6">CS</text>
<text x="277.5" y="107.6">GND</text>
</g>
<g font-size="1.8" fill="#0e0e0e">
<text x="185" y="40.4">1nF/100V</text>
<text x="167.5" y="42.6">0.125W</text>
<text x="53.8" y="53">220µF/25V</text>
<text x="68.7" y="53">10µF/25V</text>
<text x="83.7" y="53">0.1µF/50V</text>
<text x="113.1" y="54.5" transform="rotate(-90 113.1 54.5)">0.125W</text>
<text x="148.1" y="54.5" transform="rotate(-90 148.1 54.5)">0.125W</text>
<text x="171.1" y="59.3">BAT41Z</text>
<text x="233.8" y="56.2">4,7µF/50V</text>
<text x="251.2" y="56.2">4,7µF/50V</text>
<text x="268.7" y="57.4">BZV55C22</text>
<text x="223.1" y="62.4">BAT41Z</text>
<text x="217.5" y="71.4">0.125W</text>
<text x="239.4" y="69.8">BAT41Z</text>
<text x="148.1" y="74.5" transform="rotate(-90 148.1 74.5)">0.125W</text>
<text x="120" y="82.6">0.125W</text>
<text x="136.9" y="81">0.1µF/50V</text>
<text x="161.9" y="79.3">OPS693</text>
<text x="197.2" y="81.2">GI26243</text>
<text x="209.9" y="86.1">2.2nF/100V</text>
<text x="293.1" y="89.5" transform="rotate(-90 293.1 89.5)">0.125W</text>
<text x="306.2" y="91.1">1N4148WS</text>
<text x="230.6" y="99.1" transform="rotate(-90 230.6 99.1)">0.25W</text>
<text x="243.1" y="99.1" transform="rotate(-90 243.1 99.1)">0.25W</text>
<text x="255.7" y="99.5" transform="rotate(-90 255.7 99.5)">0.125W</text>
<text x="343.7" y="100.5">1nF/100V</text>
<text x="113.1" y="102" transform="rotate(-90 113.1 102)">0.125W</text>
<text x="293.8" y="105.5">4,7µF/50V</text>
<text x="319.5" y="104.3">OPS693</text>
<text x="262.5" y="111.2">NCP1129</text>
<text x="306.2" y="111.2">BZV55C22</text>
<text x="245.7" y="115.5">100pF/100V</text>
<text x="266.7" y="139.3">4.7µH</text>
<text x="283.5" y="141.8">BAT41Z</text>
<text x="303.7" y="148">0.1µF/100V</text>
<text x="321.2" y="148">22µF/100V</text>
<text x="276.7" y="154.3">4.7µH</text>
<text x="318.7" y="177.9">B59875C0120A070</text>
<text x="153.9" y="185.2">1W</text>
<text x="171.4" y="185.2">1W</text>
<text x="313.7" y="184.2">PTC 0.1A</text>
<text x="116.2" y="188.7">Connfly DS1070-4MVV6</text>
<text x="244.6" y="194.9">1µF/100V</text>
<text x="300" y="197.9">B72207S0600K101</text>
<text x="301.2" y="193.7">60V RMS</text>
<text x="331.5" y="196.2">PLT10HH9016R0PNL</text>
<text x="185.6" y="202.4">1N5342BRLG</text>
<text x="200.6" y="202.4">1N5342BRLG</text>
<text x="222.2" y="199.9">GI26246</text>
<text x="216.2" y="209.3">0.47µF/50V</text>
</g>
<g font-size="1.8">
<text x="204" y="46.7">4</text>
<text x="195.2" y="54.1">6</text>
<text x="204" y="59.1">3</text>
<text x="204" y="64.1">2</text>
<text x="158.7" y="66.1">2</text>
<text x="195.2" y="69.1">7</text>
<text x="204" y="76.6">1</text>
<text x="261.2" y="76.6">5</text>
<text x="283.1" y="76.6">2</text>
<text x="159" y="79.2">1</text>
<text x="261.2" y="79.1">6</text>
<text x="142.7" y="89.1">1</text>
<text x="146.3" y="86.4">2</text>
<text x="261.2" y="86.6">4</text>
<text x="146.2" y="93.9">3</text>
<text x="328.8" y="91.4">2</text>
<text x="283.1" y="96.6">1</text>
<text x="261.2" y="106.6">3</text>
<text x="283.1" y="106.6">8</text>
<text x="328.9" y="103.9">1</text>
<text x="220.3" y="184.2">6</text>
<text x="229" y="184.2">1</text>
<text x="229" y="189.1">2</text>
<text x="229" y="191.6">3</text>
<text x="333" y="187.9">1</text>
<text x="344" y="187.9">2</text>
<text x="220.3" y="196.6">7</text>
<text x="229" y="196.6">4</text>
<text x="332.7" y="192.9">4</text>
<text x="344" y="192.9">3</text>
<text x="355" y="197.4">Connfly</text>
<text x="361.2" y="197.4">DS1070-2MVV6</text>
</g>
<g font-size="1.4" fill="#0e0e0e">
<text x="36.3" y="45.8">p. 2, z. 4B</text>
<text x="377.5" y="62.6">p. 2, z. 4C</text>
</g>
</svg>
